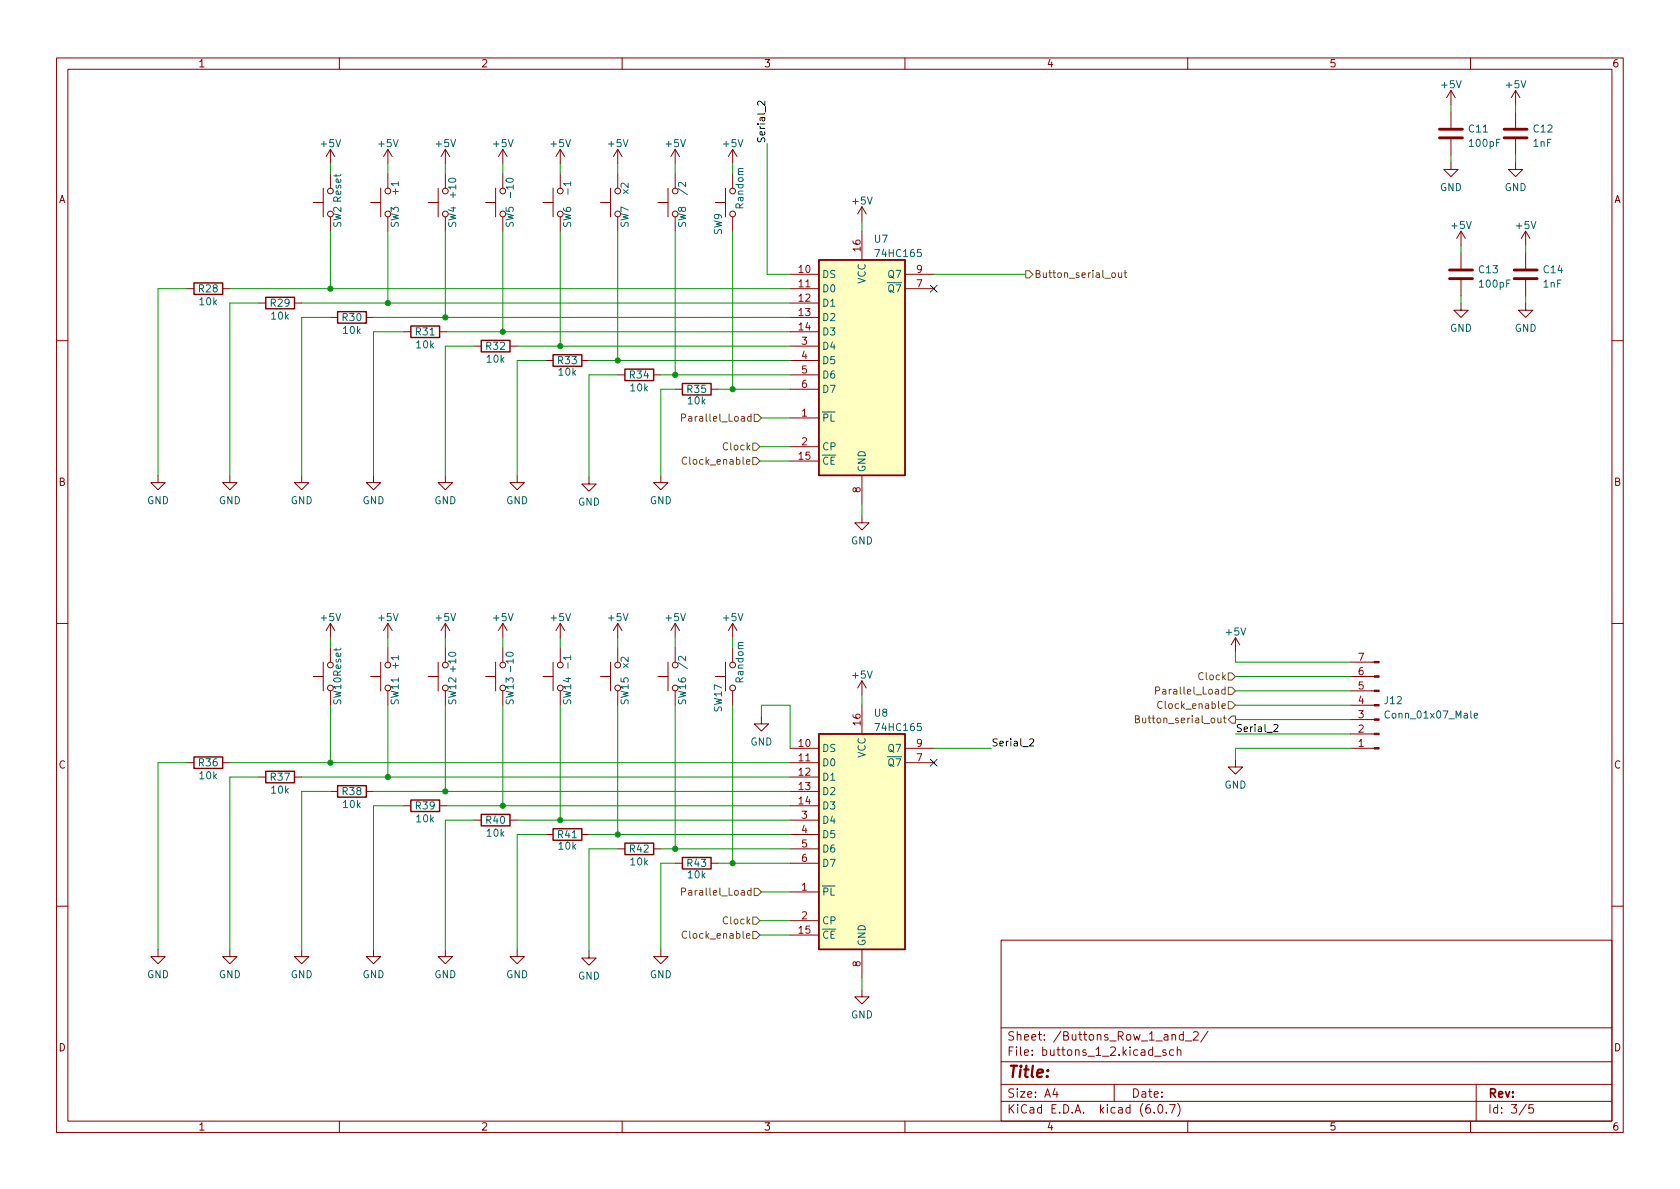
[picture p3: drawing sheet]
<svg xmlns="http://www.w3.org/2000/svg" width="297mm" height="210mm" viewBox="0 0 297 210" stroke-linecap="round" stroke-linejoin="round" font-family="sans-serif">
<g fill="none" stroke="#840000" stroke-width=".18">
<path d="M10 10.2h277v190.1h-277zM12 12.2h273v186.1h-273zM60 10.2v2M110 10.2v2M160 10.2v2M210 10.2v2M256.5 16v2.5M256.5 19.8v2.8M256.5 16l-.7 1.3M256.5 16l.8 1.3M260 10.2v2M268 16l-.8 1.3"/>
<path d="M268 16v2.5M268 19.8v2.8M268 16l.7 1.3M55.4 35.8h1.7M57.1 33.3v5M58.4 26.4v2.6M58.4 38.3v2.6M58.4 26.4l-.7 1.3M58.4 26.4l.8 1.3M65.5 35.8h1.8M67.3 33.3v5M68.6 26.4v2.6"/>
<path d="M68.6 30.7v2.6M68.6 38.3v2.6M68.6 26.4l-.8 1.3M68.6 26.4l.7 1.3M75.7 35.8h1.8M77.5 33.3v5M78.7 26.4v2.6M78.7 30.7v2.6M78.7 38.3v2.6M78.7 26.4l-.7 1.3M78.7 26.4l.8 1.3M85.9 35.8h1.7"/>
<path d="M87.6 33.3v5M88.9 26.4v2.6M88.9 30.7v2.6M88.9 38.3v2.6M88.9 26.4l-.8 1.3M88.9 26.4l.8 1.3M96 35.8h1.8M97.8 33.3v5M99.1 26.4l-.8 1.3M99.1 26.4v2.6M99.1 30.7v2.6M99.1 38.3v2.6"/>
<path d="M99.1 26.4l.7 1.3M106.2 35.8h1.7M107.9 33.3v5M109.2 26.4v2.6M109.2 30.7v2.6M109.2 38.3v2.6M109.2 26.4l-.7 1.3M109.2 26.4l.8 1.3M116.3 35.8h1.8M118.1 33.3v5M119.4 26.4l-.8 1.3M119.4 26.4v2.6"/>
<path d="M119.4 30.7v2.6M119.4 38.3v2.6M119.4 26.4l.7 1.3M126.5 35.8h1.8M128.3 33.3v5M129.5 26.4l-.7 1.3M129.5 26.4v2.6M129.5 30.7v2.6M129.5 38.3v2.6M129.5 26.4l.8 1.3M152.4 36.6v2.5M152.4 36.6l-.8 1.2"/>
<path d="M152.4 36.6l.8 1.2M256.5 28.7v1.3h1.3l-1.3 1.2-1.2-1.2h1.2M256.5 24.6v2.8M268 28.7v1.3h1.2l-1.2 1.2-1.3-1.2h1.3M268 24.6v2.8M33 51h1.3M39.4 51h1.2M45.7 53.6h1.3M52.1 53.6h1.2M58.4 56.1h1.3M64.8 56.1h1.2M71.4 58.7h1.2"/>
<path d="M77.7 58.7h1.3M139.7 48.5h5.1M139.7 51h5.1M139.7 53.6h5.1M139.7 56.1h5.1M139.7 58.7h5.1M152.4 40.9v5.1M160 48.5h5.1M160 51h5.1M258.3 53.6v1.3h1.3l-1.3 1.2-1.3-1.2h1.3M258.3 40.9v2.5M258.3 44.7v2.8"/>
<path d="M258.3 49.5v2.8M258.3 40.9l-.7 1.3M258.3 40.9l.8 1.3M269.7 53.6v1.3h1.3l-1.3 1.2-1.2-1.2h1.2M269.7 40.9l-.7 1.3M269.7 40.9v2.5M269.7 44.7v2.8M269.7 49.5v2.8M269.7 40.9l.8 1.3M10 60.2h2M83.8 61.2h1.3M90.2 61.2h1.2"/>
<path d="M96.5 63.7h1.3M102.9 63.7h1.2M109.2 66.3h1.3M115.6 66.3h1.2M119.4 68.8h1.2M125.7 68.8h1.3M139.7 66.3h5.1M139.7 68.8h5.1M139.7 73.9h5.1M139.7 79h5.1M139.7 61.2h5.1M139.7 63.7h5.1"/>
<path d="M285 60.2h2M27.9 84.1v1.2h1.3l-1.3 1.3-1.2-1.3h1.2M40.6 84.1v1.2h1.3l-1.3 1.3-1.2-1.3h1.2M53.3 84.1v1.2h1.3l-1.3 1.3-1.2-1.3h1.2M66 84.1v1.2h1.3l-1.3 1.3-1.2-1.3h1.2M78.7 84.1v1.2h1.3l-1.3 1.3-1.2-1.3h1.2M91.4 84.1v1.2h1.3l-1.3 1.3-1.2-1.3h1.2M104.1 84.3v1.3h1.3l-1.3 1.3-1.2-1.3h1.2M116.8 84.1v1.2h1.3l-1.3 1.3-1.2-1.3h1.2M139.7 81.5h5.1M152.4 91.2v1.3h1.3l-1.3 1.2-1.3-1.2h1.3M152.4 84.1v5"/>
<path d="M10 110.2h2M55.4 119.6h1.7M57.1 117.1v5.1M58.4 110.2l-.7 1.3M58.4 110.2v2.6M58.4 110.2l.8 1.3M65.5 119.6h1.8M67.3 117.1v5.1M68.6 110.2v2.6M68.6 114.5v2.6M68.6 110.2l-.8 1.3M68.6 110.2l.7 1.3"/>
<path d="M75.7 119.6h1.8M77.5 117.1v5.1M78.7 110.2l-.7 1.3M78.7 110.2v2.6M78.7 114.5v2.6M78.7 110.2l.8 1.3M85.9 119.6h1.7M87.6 117.1v5.1M88.9 110.2l-.8 1.3M88.9 110.2v2.6M88.9 114.5v2.6M88.9 110.2l.8 1.3"/>
<path d="M96 119.6h1.8M97.8 117.1v5.1M99.1 110.2v2.6M99.1 114.5v2.6M99.1 110.2l-.8 1.3M99.1 110.2l.7 1.3M106.2 119.6h1.7M107.9 117.1v5.1M109.2 110.2v2.6M109.2 114.5v2.6M109.2 110.2l-.7 1.3M109.2 110.2l.8 1.3"/>
<path d="M116.3 119.6h1.8M118.1 117.1v5.1M119.4 110.2v2.6M119.4 114.5v2.6M119.4 110.2l-.8 1.3M119.4 110.2l.7 1.3M126.5 119.6h1.8M128.3 117.1v5.1M129.5 110.2v2.6M129.5 114.5v2.6M129.5 110.2l-.7 1.3M129.5 110.2l.8 1.3"/>
<path d="M218.4 112.8l-.7 1.2M218.4 112.8v2.5M218.4 112.8l.8 1.2M238.8 119.6h4.2M238.8 117.1h4.2M285 110.2h2M33 134.9h1.3M39.4 134.9h1.2M45.7 137.4h1.3M52.1 137.4h1.2M58.4 139.9h1.3M64.8 139.9h1.2"/>
<path d="M129.5 122.2v2.5M134.6 126.7v1.3h1.3l-1.3 1.3-1.3-1.3h1.3M139.7 134.9h5.1M139.7 137.4h5.1M139.7 132.3h5.1M139.7 139.9h5.1M152.4 120.4v2.5M152.4 124.7v5.1M152.4 120.4l-.8 1.3M152.4 120.4l.8 1.3M160 134.9h5.1M160 132.3h5.1"/>
<path d="M218.4 134.4v1.2h1.3l-1.3 1.3-1.2-1.3h1.2M238.8 132.3h4.2M238.8 122.2h4.2M238.8 124.7h4.2M238.8 127.2h4.2M238.8 129.8h4.2M71.4 142.5h1.2M77.7 142.5h1.3M83.8 145h1.3M90.2 145h1.2M96.5 147.6h1.3M102.9 147.6h1.2"/>
<path d="M109.2 150.1h1.3M115.6 150.1h1.2M119.4 152.6h1.2M125.7 152.6h1.3M139.7 147.6h5.1M139.7 145h5.1M139.7 152.6h5.1M139.7 150.1h5.1M139.7 157.7h5.1M139.7 142.5h5.1M10 160.2h2M27.9 167.9v1.3h1.3l-1.3 1.2-1.2-1.2h1.2"/>
<path d="M40.6 167.9v1.3h1.3l-1.3 1.2-1.2-1.2h1.2M53.3 167.9v1.3h1.3l-1.3 1.2-1.2-1.2h1.2M66 167.9v1.3h1.3l-1.3 1.2-1.2-1.2h1.2M78.7 167.9v1.3h1.3l-1.3 1.2-1.2-1.2h1.2M91.4 167.9v1.3h1.3l-1.3 1.2-1.2-1.2h1.2M104.1 168.1v1.3h1.3l-1.3 1.3-1.2-1.3h1.2M116.8 167.9v1.3h1.3l-1.3 1.2-1.2-1.2h1.2M139.7 165.3h5.1M139.7 162.8h5.1M152.4 175v1.3h1.3l-1.3 1.2-1.3-1.2h1.3M152.4 167.9v5.1M177 166.3h108v32h-108z"/>
<path d="M285 160.2h2M60 198.3v2M110 198.3v2M160 198.3v2M177 194.8h108M177 191.8h108M177 187.8h108M177 181.8h108M186.5 192.5l-.4 1h1M186.9 193v1M197 191.8v3M204.1 196.7v.1"/>
<path d="M204.1 186.8h1.2M204.9 195.4l.2-.1a.81 .81 0 0 1 .6 .7 .81 .81 0 0 1-.3 .8h-.2a.81 .81 0 0 1-.6-.6 .81 .81 0 0 1 .3-.8zM206.1 185.7l-.3-.1-.2 .2v.3l.5 .1v.4h-.5M206.2 196.7v.1M206.8 195.3h1l-.7 1.5M207.5 185.7l-.4-.1-.3 .3v.4l.1 .3h.6M208.1 185.8l.3-.2 .3 .1 .1 .9M208.1 185.1v1.5M208.2 195.1a1.72 1.72 0 0 1 0 2.3M209.2 183l-.4-.1-.3 .3v.4l.1 .3h.6M209.2 182.4v1.5M209.6 184.1h1.1"/>
<path d="M210 198.3v2M211 182.6l.6-.2 .2 .2 .1 .3-1 1h1M213.6 182.4l-1.3 1.9M260 198.3v2M261 191.8v6.5M269.9 195.3l-1.3 1.9M271.1 195.3h-.7l-.1 .7 .2-.1 .5 .1 .2 .2-.1 .5-.2 .1-.6-.1"/>
<circle cx="58.4" cy="33.8" r=".51"/>
<circle cx="58.4" cy="37.8" r=".51"/>
<circle cx="68.6" cy="33.8" r=".51"/>
<circle cx="68.6" cy="37.8" r=".51"/>
<circle cx="78.7" cy="33.8" r=".51"/>
<circle cx="78.7" cy="37.8" r=".51"/>
<circle cx="88.9" cy="37.8" r=".51"/>
<circle cx="88.9" cy="33.8" r=".51"/>
<circle cx="99.1" cy="37.8" r=".51"/>
<circle cx="99.1" cy="33.8" r=".51"/>
<circle cx="109.2" cy="33.8" r=".51"/>
<circle cx="109.2" cy="37.8" r=".51"/>
<circle cx="119.4" cy="37.8" r=".51"/>
<circle cx="119.4" cy="33.8" r=".51"/>
<circle cx="129.5" cy="33.8" r=".51"/>
<circle cx="129.5" cy="37.8" r=".51"/>
<circle cx="58.4" cy="117.6" r=".51"/>
<circle cx="68.6" cy="117.6" r=".51"/>
<circle cx="78.7" cy="117.6" r=".51"/>
<circle cx="88.9" cy="117.6" r=".51"/>
<circle cx="99.1" cy="117.6" r=".51"/>
<circle cx="109.2" cy="117.6" r=".51"/>
<circle cx="119.4" cy="117.6" r=".51"/>
<circle cx="129.5" cy="117.6" r=".51"/>
<circle cx="58.4" cy="121.7" r=".51"/>
<circle cx="68.6" cy="121.7" r=".51"/>
<circle cx="78.7" cy="121.7" r=".51"/>
<circle cx="88.9" cy="121.7" r=".51"/>
<circle cx="99.1" cy="121.7" r=".51"/>
<circle cx="109.2" cy="121.7" r=".51"/>
<circle cx="119.4" cy="121.7" r=".51"/>
<circle cx="129.5" cy="121.7" r=".51"/>
</g>
<g fill="none" stroke="#840000" stroke-width=".25">
<path d="M34.3 50h5.1v2.1h-5.1zM47 52.6h5.1v2h-5.1zM59.7 55.1h5.1v2h-5.1zM72.6 57.7h5.1v2h-5.1zM144.8 46h15.2v38.1h-15.2zM85.1 60.2h5.1v2h-5.1zM97.8 62.7h5.1v2.1h-5.1zM110.5 65.3h5.1v2h-5.1zM120.6 67.8h5.1v2h-5.1zM34.3 133.9h5.1v2h-5.1zM47 136.4h5.1v2h-5.1zM59.7 138.9h5.1v2.1h-5.1z"/>
<path d="M144.8 129.8h15.2v38.1h-15.2zM72.6 141.5h5.1v2h-5.1zM85.1 144h5.1v2h-5.1zM97.8 146.6h5.1v2h-5.1zM110.5 149.1h5.1v2h-5.1zM120.6 151.6h5.1v2.1h-5.1z"/>
</g>
<path d="M100.9 32.1v.7M100.9 115.9v.8M260.7 126.6l.6-.2-.1-.2-.4-.1-.1 .2v.6h.5" fill="none" stroke="#006464" stroke-width=".18"/>
<g fill="#ffffc2" stroke="#ffffc2" stroke-width=".18">
<path d="M144.8 46h15.2v38.1h-15.2z"/>
<path d="M144.8 129.8h15.2v38.1h-15.2z"/>
</g>
<path d="M254.5 24.4h4.1M254.5 22.9h4.1M265.9 24.4h4.1M265.9 22.9h4.1M256.3 49.3h4M256.3 47.7h4M267.7 49.3h4.1M267.7 47.7h4.1" fill="none" stroke="#840000" stroke-width=".51"/>
<g fill="#840000" stroke="#840000" stroke-width=".18">
<path d="M243 117h.8v.2h-.8z"/>
<path d="M243 119.5h.8v.3h-.8z"/>
<path d="M243 122h.8v.3h-.8z"/>
<path d="M243 124.6h.8v.2h-.8z"/>
<path d="M243 127.1h.8v.3h-.8z"/>
<path d="M243 129.7h.8v.2h-.8z"/>
<path d="M243 132.2h.8v.3h-.8z"/>
</g>
<g fill="none" stroke="#725600" stroke-width=".18">
<path d="M181.4 47.9h.6l.6 .6-.6 .6h-.6zM196.7 48.3l.3-.1 .2 .3v.3l-.2 .3-.3-.1-.1-.2zM197.8 48.2v.8l.3 .1 .2-.1M198.3 48.2v.9M198.7 48.2h.5M198.9 47.8v1.1l.3 .2M120.5 73.9l.6-.1 .1-.2v-.3l-.7-.1v1.3M133.1 78.4h.6l.7 .6-.7 .6h-.6zM133.3 73.3h.7l.6 .6-.6 .6h-.7zM121.4 81a.6 .6 0 0 0-.8 .4 .6 .6 0 0 0 .6 .7l.2-.1M133.1 80.9h.6l.7 .6-.7 .7h-.6zM217.2 119h.6l.6 .6-.6 .7h-.6z"/>
<path d="M200.8 127.2l.5-.1 .1-.2v-.2l-.6-.1v1.2h.4l.2-.1 .1-.3-.3-.2M204.3 122.1h.6l.1-.2v-.3l-.7-.1v1.2M205.5 124.1a.6 .6 0 0 0-.9 .5 .6 .6 0 0 0 .6 .7l.3-.1M216.3 127h.5M216.5 126.6v1l.3 .2M217.2 124.1h.6l.6 .6-.6 .6h-.6zM217.2 121.5h.6l.6 .7-.6 .6h-.6zM217.8 126.6h.6v1.3h-.6l-.6-.7zM120.5 157.7l.6-.1 .1-.1v-.3l-.7-.2v1.3M133.3 157.1h.7l.6 .6-.6 .7h-.7zM121.4 164.8a.6 .6 0 0 0-.8 .4 .6 .6 0 0 0 .6 .7l.2-.1M133.1 164.7h.6l.7 .6-.7 .7h-.6z"/>
<path d="M133.1 162.2h.6l.7 .6-.7 .6h-.6z"/>
</g>
<path d="M135.2 17.9v.8l-.9-.8-.3 .2 .1 .5M182 130.8l.5-.2 .3 .4-.8 .9h.8M225.2 128.2l.5-.1 .3 .4-.8 .9h.8" fill="none" stroke="#0f0f0f" stroke-width=".18"/>
<g fill="none" stroke="#009600" stroke-width=".18">
<path d="M256.5 18.5v1.3M268 18.5v1.3M58.4 29v1.7M68.6 29v1.7M78.7 29v1.7M88.9 29v1.7M99.1 29v1.7M109.2 29v1.7M119.4 29v1.7M129.5 29v1.7M135.6 25.4v23.1h4.1M152.4 39.1v1.8"/>
<path d="M256.5 27.4v1.3M268 27.4v1.3M33 51h-5.1v33.1M40.6 51h99.1M45.7 53.6h-5.1v30.5M53.3 53.6h86.4M58.4 56.1h-5.1v28M58.4 40.9v10.1M66 56.1h73.7M68.6 40.9v12.7M71.4 58.7h-5.4v25.4M78.7 40.9v15.2"/>
<path d="M79 58.7h60.7M88.9 40.9v17.8M99.1 40.9v20.3M109.2 40.9v22.8M119.4 40.9v25.4M129.5 40.9v27.9M165.1 48.5h16.3M258.3 43.4v1.3M258.3 52.3v1.3M269.7 43.4v1.3M269.7 52.3v1.3M83.8 61.2h-5.1v22.9"/>
<path d="M91.4 61.2h48.3M96.5 63.7h-5.1v20.4M104.1 63.7h35.6M109.2 66.3h-5.1v18M116.8 66.3h22.9M119.4 68.8h-2.6v15.3M127 68.8h12.7M134.4 79h5.3M134.6 73.9h5.1M134.4 81.5h5.3M152.4 89.1v2.1M58.4 112.8v1.7"/>
<path d="M68.6 112.8v1.7M78.7 112.8v1.7M88.9 112.8v1.7M99.1 112.8v1.7M109.2 112.8v1.7M119.4 112.8v1.7M129.5 112.8v1.7M218.4 115.3v1.8h20.4M218.4 119.6h20.4M33 134.9h-5.1v33M40.6 134.9h99.1M45.7 137.4h-5.1v30.5"/>
<path d="M53.3 137.4h86.4M58.4 139.9h-5.1v28M58.4 124.7v10.2M66 139.9h73.7M68.6 124.7v12.7M78.7 124.7v15.2M88.9 124.7v17.8M99.1 124.7v20.3M109.2 124.7v22.9M119.4 124.7v25.4M129.5 124.7v27.9M134.6 126.7v-2h5.1v7.6"/>
<path d="M152.4 122.9v1.8M165.1 132.3h10.2M218.4 129.8h20.4M218.4 124.7h20.4M218.4 122.2h20.4M218.4 127.2h20.4M238.8 132.3h-20.4v2.1M71.4 142.5h-5.4v25.4M79 142.5h60.7M83.8 145h-5.1v22.9M91.4 145h48.3M96.5 147.6h-5.1v20.3"/>
<path d="M104.1 147.6h35.6M109.2 150.1h-5.1v18M116.8 150.1h22.9M119.4 152.6h-2.6v15.3M127 152.6h12.7M134.6 157.7h5.1M134.4 162.8h5.3M134.4 165.3h5.3M152.4 173v2"/>
</g>
<path d="M164.5 50.4l1.2 1.3M165.7 50.4l-1.2 1.3M164.5 134.3l1.2 1.2M165.7 134.3l-1.2 1.2" fill="none" stroke="#000084" stroke-width=".18"/>
<g fill="#009600" stroke="#009600" stroke-width=".18">
<circle cx="88.9" cy="58.7" r=".46"/>
<circle cx="78.7" cy="56.1" r=".46"/>
<circle cx="58.4" cy="51" r=".46"/>
<circle cx="68.6" cy="53.6" r=".46"/>
<circle cx="119.4" cy="150.1" r=".46"/>
<circle cx="129.5" cy="152.6" r=".46"/>
<circle cx="109.2" cy="147.6" r=".46"/>
<circle cx="109.2" cy="63.7" r=".46"/>
<circle cx="119.4" cy="66.3" r=".46"/>
<circle cx="78.7" cy="139.9" r=".46"/>
<circle cx="99.1" cy="145" r=".46"/>
<circle cx="88.9" cy="142.5" r=".46"/>
<circle cx="68.6" cy="137.4" r=".46"/>
<circle cx="58.4" cy="134.9" r=".46"/>
<circle cx="129.5" cy="68.8" r=".46"/>
<circle cx="99.1" cy="61.2" r=".46"/>
</g>
<text font-size="2.8" fill="#840000" x="178" y="190.6">Title:</text>
<g font-size="2.1" fill="#840000">
<text x="178" y="184">Sheet: /Buttons_Row_1_and_2/</text>
<text x="178" y="186.7">File: buttons_1_2.kicad_sch</text>
<text x="178" y="196.9">KiCad E.D.A. kicad (6.0.7)</text>
<text x="178" y="194.1">Size: A4</text>
<text x="200" y="194.1">Date:</text>
<text x="263" y="194.1">Rev:</text>
<text x="263" y="196.9">Id: 3/5</text>
</g>
<g font-size="1.8" fill="#840000">
<text x="35" y="11.9">1</text>
<text x="85" y="11.9">2</text>
<text x="135" y="11.9">3</text>
<text x="185" y="11.9">4</text>
<text x="235" y="11.9">5</text>
<text x="285" y="11.9">6</text>
<text x="10.3" y="35.9">A</text>
<text x="285.3" y="35.9">A</text>
<text x="10.3" y="85.9">B</text>
<text x="285.3" y="85.9">B</text>
<text x="10.3" y="135.9">C</text>
<text x="285.3" y="135.9">C</text>
<text x="10.3" y="185.9">D</text>
<text x="285.3" y="185.9">D</text>
<text x="35" y="199.9">1</text>
<text x="85" y="199.9">2</text>
<text x="135" y="199.9">3</text>
<text x="185" y="199.9">4</text>
<text x="235" y="199.9">5</text>
<text x="285" y="199.9">6</text>
</g>
<g font-size="1.8" fill="#006464">
<text x="254.9" y="15.6">+5V</text>
<text x="266.4" y="15.6">+5V</text>
<text x="259.8" y="23.4">C11</text>
<text x="271.2" y="23.4">C12</text>
<text x="56.8" y="26">+5V</text>
<text x="67" y="26">+5V</text>
<text x="77.1" y="26">+5V</text>
<text x="87.3" y="26">+5V</text>
<text x="97.5" y="26">+5V</text>
<text x="107.6" y="26">+5V</text>
<text x="117.8" y="26">+5V</text>
<text x="127.9" y="26">+5V</text>
<text x="259.9" y="26">100pF</text>
<text x="271.1" y="26">1nF</text>
<text x="70.5" y="34.3" transform="rotate(-90 70.5 34.3)">+1</text>
<text x="80.6" y="34.8" transform="rotate(-90 80.6 34.8)">+10</text>
<text x="90.8" y="34.5" transform="rotate(-90 90.8 34.5)">-10</text>
<text x="101" y="34.1" transform="rotate(-90 101 34.1)">-1</text>
<text x="111.1" y="34.3" transform="rotate(-90 111.1 34.3)">x2</text>
<text x="121.3" y="34" transform="rotate(-90 121.3 34)">/2</text>
<text x="254.6" y="33.8">GND</text>
<text x="266" y="33.8">GND</text>
<text x="60.3" y="40.3" transform="rotate(-90 60.3 40.3)">SW2 Reset</text>
<text x="70.5" y="40.3" transform="rotate(-90 70.5 40.3)">SW3</text>
<text x="80.6" y="40.3" transform="rotate(-90 80.6 40.3)">SW4</text>
<text x="90.8" y="40.3" transform="rotate(-90 90.8 40.3)">SW5</text>
<text x="101" y="40.3" transform="rotate(-90 101 40.3)">SW6</text>
<text x="111.1" y="40.3" transform="rotate(-90 111.1 40.3)">SW7</text>
<text x="121.3" y="40.3" transform="rotate(-90 121.3 40.3)">SW8</text>
<text x="127.6" y="41.5" transform="rotate(-90 127.6 41.5)">SW9</text>
<text x="131.4" y="36.8" transform="rotate(-90 131.4 36.8)">Random</text>
<text x="150.8" y="36.2">+5V</text>
<text x="256.7" y="40.5">+5V</text>
<text x="268.2" y="40.5">+5V</text>
<text x="154.6" y="42.9">U7</text>
<text x="155.1" y="45.4">74HC165</text>
<text x="35.2" y="51.7">R28</text>
<text x="35.3" y="54">10k</text>
<text x="145.3" y="49.1">DS</text>
<text x="145.3" y="51.7">D0</text>
<text x="153" y="50.2" transform="rotate(-90 153 50.2)">VCC</text>
<text x="155.8" y="51.7">~{Q7}</text>
<text x="157.2" y="49.1">Q7</text>
<text x="261.5" y="48.3">C13</text>
<text x="261.7" y="50.8">100pF</text>
<text x="272.9" y="50.8">1nF</text>
<text x="273" y="48.3">C14</text>
<text x="47.9" y="54.2">R29</text>
<text x="48" y="56.5">10k</text>
<text x="60.6" y="56.8">R30</text>
<text x="60.7" y="59">10k</text>
<text x="73.5" y="59.3">R31</text>
<text x="145.3" y="54.2">D1</text>
<text x="145.3" y="56.8">D2</text>
<text x="145.3" y="59.3">D3</text>
<text x="256.4" y="58.7">GND</text>
<text x="267.8" y="58.7">GND</text>
<text x="73.7" y="61.6">10k</text>
<text x="86" y="61.8">R32</text>
<text x="86.1" y="64.1">10k</text>
<text x="98.7" y="64.4">R33</text>
<text x="145.3" y="61.8">D4</text>
<text x="145.3" y="64.4">D5</text>
<text x="98.8" y="66.4">10k</text>
<text x="111.4" y="66.9">R34</text>
<text x="111.5" y="69.2">10k</text>
<text x="121.5" y="69.5">R35</text>
<text x="121.7" y="71.5">10k</text>
<text x="145.3" y="66.9">D6</text>
<text x="145.3" y="69.5">D7</text>
<text x="145.3" y="74.5">~{PL}</text>
<text x="145.3" y="82.2">~{CE}</text>
<text x="145.3" y="79.6">CP</text>
<text x="153" y="83.6" transform="rotate(-90 153 83.6)">GND</text>
<text x="26" y="89.1">GND</text>
<text x="38.7" y="89.1">GND</text>
<text x="51.4" y="89.1">GND</text>
<text x="64.1" y="89.1">GND</text>
<text x="76.8" y="89.1">GND</text>
<text x="89.5" y="89.1">GND</text>
<text x="102.2" y="89.4">GND</text>
<text x="114.9" y="89.1">GND</text>
<text x="150.4" y="96.3">GND</text>
<text x="56.8" y="109.8">+5V</text>
<text x="67" y="109.8">+5V</text>
<text x="77.1" y="109.8">+5V</text>
<text x="87.3" y="109.8">+5V</text>
<text x="97.5" y="109.8">+5V</text>
<text x="107.6" y="109.8">+5V</text>
<text x="117.8" y="109.8">+5V</text>
<text x="127.9" y="109.8">+5V</text>
<text x="216.8" y="112.4">+5V</text>
<text x="70.5" y="118.1" transform="rotate(-90 70.5 118.1)">+1</text>
<text x="90.8" y="118.4" transform="rotate(-90 90.8 118.4)">-10</text>
<text x="101" y="117.9" transform="rotate(-90 101 117.9)">-1</text>
<text x="111.1" y="118.1" transform="rotate(-90 111.1 118.1)">x2</text>
<text x="121.3" y="117.8" transform="rotate(-90 121.3 117.8)">/2</text>
<text x="150.8" y="120">+5V</text>
<text x="60.3" y="124.6" transform="rotate(-90 60.3 124.6)">SW10Reset</text>
<text x="70.5" y="124.6" transform="rotate(-90 70.5 124.6)">SW11</text>
<text x="80.6" y="124.6" transform="rotate(-90 80.6 124.6)">SW12 +10</text>
<text x="90.8" y="124.6" transform="rotate(-90 90.8 124.6)">SW13</text>
<text x="101" y="124.6" transform="rotate(-90 101 124.6)">SW14</text>
<text x="111.1" y="124.6" transform="rotate(-90 111.1 124.6)">SW15</text>
<text x="121.3" y="124.6" transform="rotate(-90 121.3 124.6)">SW16</text>
<text x="127.6" y="125.8" transform="rotate(-90 127.6 125.8)">SW17</text>
<text x="131.4" y="120.6" transform="rotate(-90 131.4 120.6)">Random</text>
<text x="244.8" y="124.5">J12</text>
<text x="132.7" y="131.8">GND</text>
<text x="154.6" y="126.7">U8</text>
<text x="155.1" y="129.3">74HC165</text>
<text x="245.4" y="127">Conn_01x07_Male</text>
<text x="35.2" y="135.5">R36</text>
<text x="35.3" y="137.8">10k</text>
<text x="145.3" y="133">DS</text>
<text x="145.3" y="135.5">D0</text>
<text x="153" y="134" transform="rotate(-90 153 134)">VCC</text>
<text x="155.8" y="135.5">~{Q7}</text>
<text x="157.2" y="133">Q7</text>
<text x="47.9" y="138">R37</text>
<text x="48" y="140.3">10k</text>
<text x="60.6" y="140.6">R38</text>
<text x="60.7" y="142.9">10k</text>
<text x="73.5" y="143.1">R39</text>
<text x="145.3" y="138">D1</text>
<text x="145.3" y="140.6">D2</text>
<text x="145.3" y="143.1">D3</text>
<text x="216.5" y="139.4">GND</text>
<text x="73.7" y="145.4">10k</text>
<text x="86" y="145.7">R40</text>
<text x="86.1" y="147.9">10k</text>
<text x="98.7" y="148.2">R41</text>
<text x="145.3" y="145.7">D4</text>
<text x="145.3" y="148.2">D5</text>
<text x="98.8" y="150.2">10k</text>
<text x="111.4" y="150.7">R42</text>
<text x="111.5" y="153">10k</text>
<text x="121.5" y="153.3">R43</text>
<text x="121.7" y="155.3">10k</text>
<text x="145.3" y="150.7">D6</text>
<text x="145.3" y="153.3">D7</text>
<text x="145.3" y="158.4">~{PL}</text>
<text x="145.3" y="166">~{CE}</text>
<text x="145.3" y="163.4">CP</text>
<text x="153" y="167.4" transform="rotate(-90 153 167.4)">GND</text>
<text x="26" y="173">GND</text>
<text x="38.7" y="173">GND</text>
<text x="51.4" y="173">GND</text>
<text x="64.1" y="173">GND</text>
<text x="76.8" y="173">GND</text>
<text x="89.5" y="173">GND</text>
<text x="102.2" y="173.2">GND</text>
<text x="114.9" y="173">GND</text>
<text x="150.4" y="180.1">GND</text>
</g>
<g font-size="1.8" fill="#0f0f0f">
<text x="135.3" y="25.4" transform="rotate(-90 135.3 25.4)">Serial_2</text>
<text x="175.3" y="132">Serial_2</text>
<text x="218.4" y="129.4">Serial_2</text>
</g>
<g font-size="1.8" fill="#a90000">
<text x="152.1" y="44.4" transform="rotate(-90 152.1 44.4)">16</text>
<text x="141.3" y="48.3">10</text>
<text x="141.3" y="50.8">11</text>
<text x="141.3" y="53.3">12</text>
<text x="162.1" y="50.8">7</text>
<text x="162.1" y="48.3">9</text>
<text x="141.3" y="55.9">13</text>
<text x="141.3" y="58.4">14</text>
<text x="141.7" y="61">3</text>
<text x="141.7" y="63.5">4</text>
<text x="141.7" y="66">5</text>
<text x="141.7" y="68.6">6</text>
<text x="141.7" y="73.7">1</text>
<text x="141.3" y="81.3">15</text>
<text x="141.7" y="78.7">2</text>
<text x="152.1" y="87.1" transform="rotate(-90 152.1 87.1)">8</text>
<text x="240.2" y="119.4">6</text>
<text x="240.2" y="116.8">7</text>
<text x="240.2" y="124.5">4</text>
<text x="240.2" y="121.9">5</text>
<text x="152.1" y="128.2" transform="rotate(-90 152.1 128.2)">16</text>
<text x="240.2" y="129.5">2</text>
<text x="240.2" y="127">3</text>
<text x="141.3" y="132.1">10</text>
<text x="141.3" y="134.6">11</text>
<text x="141.3" y="137.2">12</text>
<text x="162.1" y="134.6">7</text>
<text x="162.1" y="132.1">9</text>
<text x="240.2" y="132.1">1</text>
<text x="141.3" y="139.7">13</text>
<text x="141.3" y="142.2">14</text>
<text x="141.7" y="144.8">3</text>
<text x="141.7" y="147.3">4</text>
<text x="141.7" y="149.9">5</text>
<text x="141.7" y="152.4">6</text>
<text x="141.7" y="157.5">1</text>
<text x="141.3" y="165.1">15</text>
<text x="141.7" y="162.6">2</text>
<text x="152.1" y="170.9" transform="rotate(-90 152.1 170.9)">8</text>
</g>
<g font-size="1.8" fill="#725600">
<text x="182.8" y="49.1">Button_serial_out</text>
<text x="121.7" y="74.5">Parallel_Load</text>
<text x="121.5" y="82.2">Clock_enable</text>
<text x="128.1" y="79.6">Clock</text>
<text x="205.5" y="122.8">Parallel_Load</text>
<text x="205.6" y="125.3">Clock_enable</text>
<text x="212.2" y="120.3">Clock</text>
<text x="201.9" y="127.9">Button_serial_out</text>
<text x="121.7" y="158.4">Parallel_Load</text>
<text x="121.5" y="166">Clock_enable</text>
<text x="128.1" y="163.4">Clock</text>
</g>
</svg>
